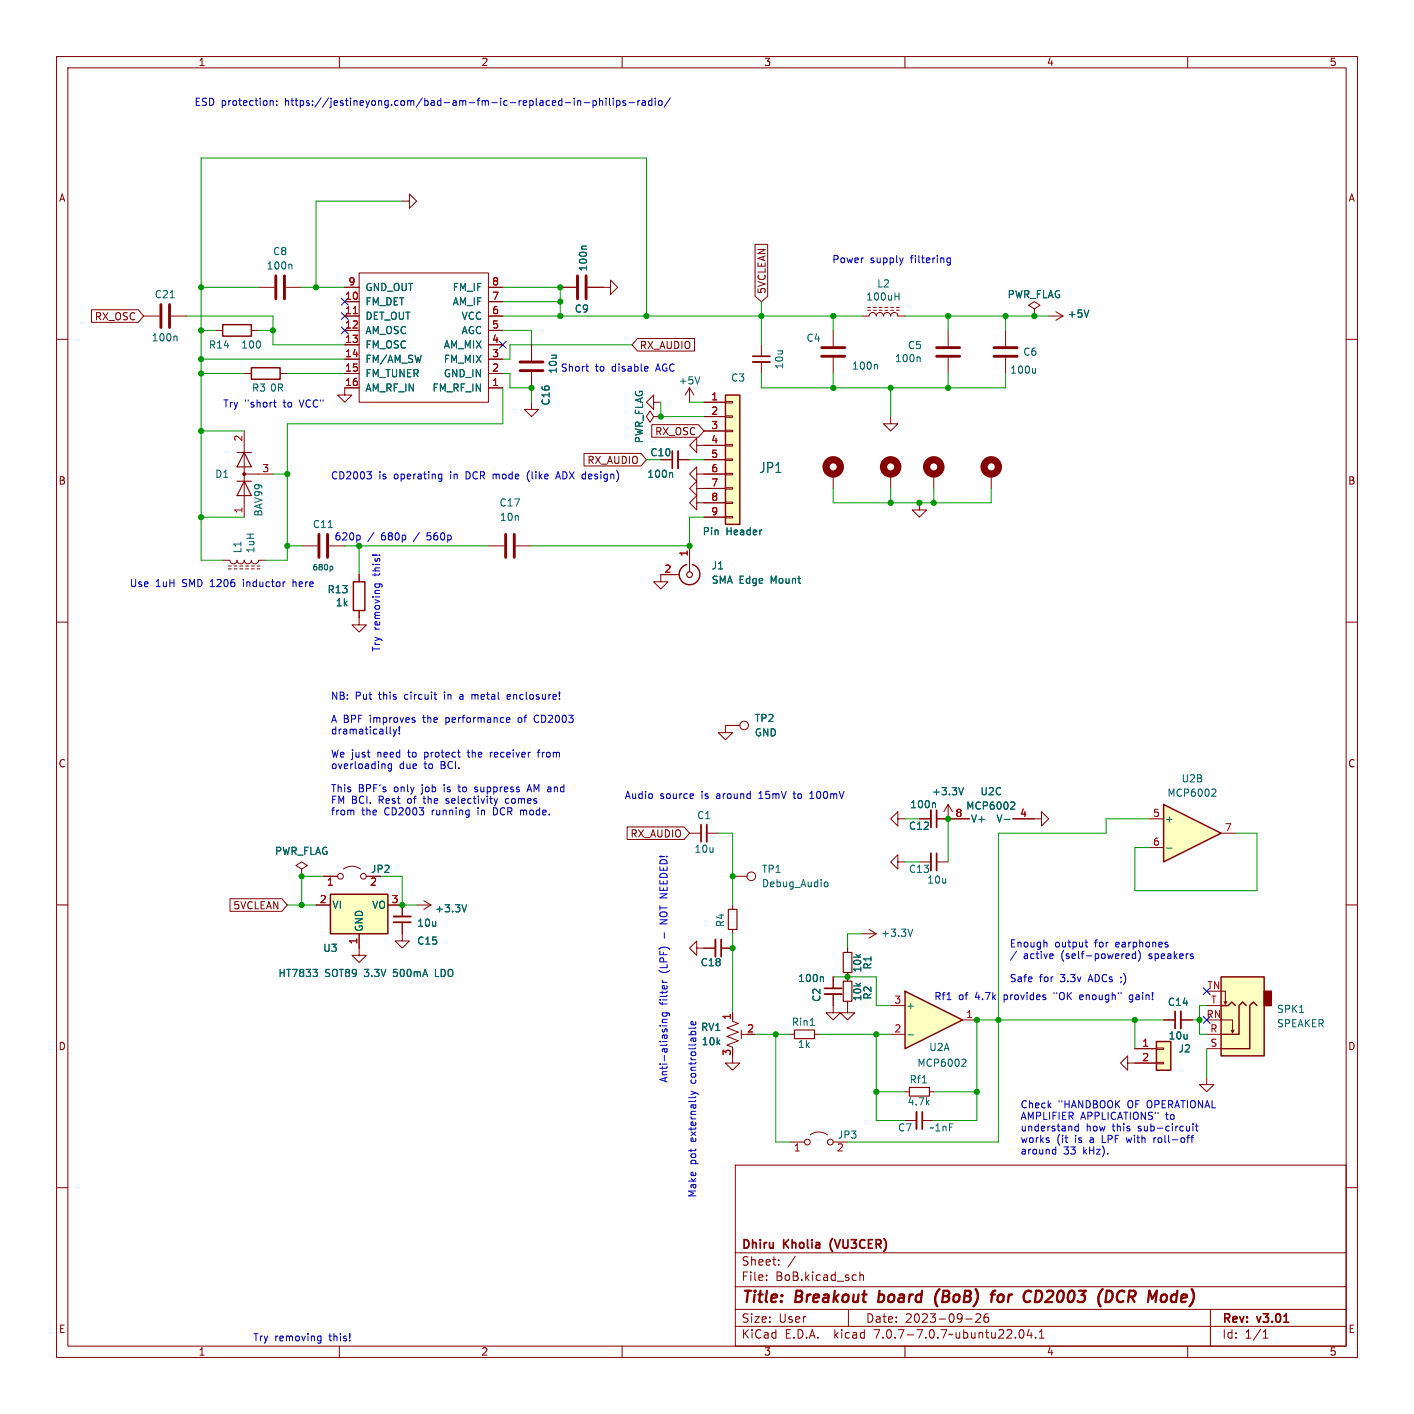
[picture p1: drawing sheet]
<svg xmlns="http://www.w3.org/2000/svg" width="250mm" height="250mm" viewBox="0 0 250 250" stroke-linecap="round" stroke-linejoin="round" font-family="sans-serif">
<g fill="none" stroke="#840000" stroke-width=".18">
<path d="M10 10h230v230h-230zM12 12h226v226h-226zM60 10v2M110 10v2M160 10v2M210 10v2M71.1 35.6h1.3v-1.3l1.3 1.3-1.3 1.2v-1.2M10 60h2M99.1 50.8h2.8M103.9 50.8h4v-1.3l1.3 1.3-1.3 1.3v-1.3M182.9 54.6l1-.6-1-.7-1 .7 1 .6v1.3M182.9 55.9h.1"/>
<path d="M185.4 55.9h2.6M186.7 55.1l1.3 .8M188 55.9l-1.3 .7M238 60h2M43.2 76.2v15.2M39.4 99.1h1.2a.64 .64 0 0 0 .7 .6 .64 .64 0 0 0 .6-.6 .64 .64 0 0 0 .6 .6 .64 .64 0 0 0 .7-.6 .64 .64 0 0 0 .6 .6 .64 .64 0 0 0 .6-.6 .64 .64 0 0 0 .7 .6 .64 .64 0 0 0 .6-.6h1.3M43.2 83.8h5.1M53.3 96.5h2.8M58.2 96.5h2.8M10 110h2M40.4 100.1h.5M40.4 100.6h.5"/>
<path d="M41.4 100.1h.5M41.4 100.6h.5M42.4 100.1h.5M42.4 100.6h.5M43.4 100.1h.5M43.4 100.6h.5M44.4 100.1h.6M44.4 100.6h.6M45.5 100.1h.5M45.5 100.6h.5M116.8 101.6v1.3h1.3l-1.3 1.2-1.2-1.2h1.2M238 110h2"/>
<path d="M130.8 128.3h-2.5v1.2h1.2l-1.2 1.3-1.3-1.3h1.3M10 160h2M167.6 142.2l-.7 1.3M167.6 142.2v2.6h3.8M167.6 142.2l.8 1.3M179.1 144.8h5v-1.3l1.3 1.3-1.3 1.2v-1.2M238 160h2M147.3 177.8v1.3h1.3l-1.3 1.2-1.3-1.2h1.3M149.9 177.8v1.3h1.2l-1.2 1.2-1.3-1.2h1.3M213.4 177.8h2.5M215.9 175.3h.8v2.2l.2-.5M216.4 177l.3 .5"/>
<path d="M139.7 182.9h.8M144 182.9h.8M160 193h.8M164.3 193h.8M213.4 182.9h2.5M213.4 185.4h2.5M215.9 180.3h2v2.3l.3-.5M217.7 182.1l.2 .5M10 210h2M130 206h108v32h-108zM238 210h2M60 238v2"/>
<path d="M110 238v2M130 234.5h108M130 231.5h108M130 227.5h108M130 221.5h108M135.5 226.3v.1M135.5 225.5v.1M137.7 223.6v.1M137.7 222.8v.1M140.6 222.1l-1.3 2M150 231.5v3M152 224.9v1.5"/>
<path d="M152 225.5l.3-.1 .3 .1 .1 .9M160 238v2M170.8 233.2h1.1M173.3 232.4v.5l-.8 .9h.9M174.2 232.4a1.17 1.17 0 0 0-.1 1.3h.6l.1-.5-.3-.3h-.2l-.3 .3M180.3 235.2l.2-.1a.81 .81 0 0 1 .6 .6 .81 .81 0 0 1-.3 .8l-.1 .1a.81 .81 0 0 1-.4-1.4zM182 235l-.4 1.1h.9M182.3 235.6v1M183.1 236.5v.1M183.8 236.6h.8M183.8 235.5l.4-.4v1.5M210 238v2"/>
<path d="M214 231.5v6.5M223.3 236.6h.9M223.3 235.5l.5-.4v1.5"/>
<circle cx="131.6" cy="128.3" r=".76"/>
</g>
<path d="M155.3 230.1l.2 .1M155.5 228.2l-.2 2M166.1 227.9a2.35 2.35 0 0 0-.4 3.1M175.1 228.9h.8M176 228.2l-.4 .1-.1 .2M177.1 228.9a.62 .62 0 0 0-.7 .4v.7a.52 .52 0 0 0 .8 .1M183.7 228.2h-.5l-.2 2 .8-.1M195.7 228.2h.5a1.08 1.08 0 0 1 .5 1.1 1.08 1.08 0 0 1-.8 .9h-.4zM206.3 229.1v.7M207.1 229.3v.7" fill="none" stroke="#840000" stroke-width=".4"/>
<path d="M41.9 85.1h2.5M41.9 80h2.5M43.2 85.1l1.2 2.5h-2.5zM43.2 80l1.2 2.5h-2.5zM140.5 182.1h3.5v1.5h-3.5zM160.8 192.3h3.5v1.5h-3.5z" fill="none" stroke="#840000" stroke-width=".2"/>
<path d="M103.7 43.5h-.7l-.1 .2M192.5 54.8l-.4 1.3M58 93.3h.8M58.7 100.1l.1 .2v.3l-.1 .2M170.4 139.3l-.5 1.2M177.6 144.9h.9M178.9 141.8l.4 .1 .1 .3-.8 .9h.8M229.8 179h.7M143.3 181.3h.7M163.1 191.5h.7" fill="none" stroke="#006464" stroke-width=".18"/>
<path d="M215.9 172.7h7.6v14h-7.6z" fill="#ffffc2" stroke="#ffffc2" stroke-width=".18"/>
<path d="M223.5 175.3h1.3v2.5h-1.3z" fill="#840000" stroke="#840000" stroke-width=".25"/>
<path d="M215.9 172.7h7.6v14h-7.6zM215.9 177.8h1.3l.6-.6 .6 .6M220.3 177.8l-.6-.6-.6 .6v5.1h-3.2M222.2 177.8l-.6-.6-.6 .6v7.6h-5.1" fill="none" stroke="#840000" stroke-width=".25"/>
<circle cx="43.2" cy="83.8" r=".25" fill="#840000" stroke="#840000" stroke-width=".18"/>
<path d="M102.1 48.8v4M103.6 48.8v4M56.4 94.5v4.1M57.9 94.5v4.1" fill="none" stroke="#840000" stroke-width=".51"/>
<path d="M160 175.3l10.2 5-10.2 5.1z" fill="#ffffc2"/>
<path d="M39.4 57.4h5v2h-5zM44.4 65h5.1v2.1h-5.1zM58.4 158.1h10.2v7h-10.2zM160 175.3l10.2 5-10.2 5.1z" fill="none" stroke="#840000" stroke-width=".25"/>
<g fill="none" stroke="#840000" stroke-width=".18">
<path d="M38.1 58.4h1.3M44.4 58.4h1.3M45.7 50.8h2.8M50.5 50.8h2.8M147.3 58.4v2.8M43.2 66h1.2M49.5 66h1.3M61 68.6v1.2h1.2l-1.2 1.3-1.3-1.3h1.3M147.3 63.2v2.8M157.5 73.7v1.2h1.2l-1.2 1.3-1.3-1.3h1.3M175.3 83.8v2.6M55.9 160h2.5"/>
<path d="M63.5 165.1v2.5M68.6 160h2.5M71.1 165.1v1.3h1.3l-1.3 1.2-1.3-1.2h1.3M129.5 179.1v1.2M157.5 177.8h2.5M129.5 186.7v1.3h1.3l-1.3 1.2-1.2-1.2h1.2M129.5 180.6l1.1 .4-2.1 .7 2.1 .8-2.1 .8 2.1 .7-2.1 .8 1 .4v.2M131.1 182.9h1M131.1 182.1v1.5M157.5 182.9h2.5M160 198.1h2.1M163.1 198.1h2"/>
<path d="M170.2 180.3h2.5M205.7 180.3h2.1M208.8 180.3h2"/>
</g>
<path d="M51.4 46.7l.2 .2v.7M155 64.4l.1 .2v.7M55.3 171.4h.8l-.4 .5M55.9 171.9l.2 .2v.3l-.2 .3M160.5 183h1M170.3 187.3h.4l.1 .3-.8 .9h.8" fill="none" stroke="#006464" stroke-width=".18"/>
<path d="M208.8 178.8v3.1M162.1 196.6v3" fill="none" stroke="#840000" stroke-width=".33"/>
<path d="M207.8 178.8v3.1M163.1 196.6v3" fill="none" stroke="#840000" stroke-width=".3"/>
<path d="M58.4 158.1h10.2v7h-10.2z" fill="#ffffc2" stroke="#ffffc2" stroke-width=".18"/>
<circle cx="175.3" cy="82.5" r="1.27" fill="none" stroke="#840000" stroke-width="1.3"/>
<path d="M48.8 48.8v4M50.3 48.8v4M145.3 63h4.1M145.3 61.5h4.1" fill="none" stroke="#840000" stroke-width=".51"/>
<path d="M205.7 142.2l10.2 5.1-10.2 5.1z" fill="#ffffc2"/>
<path d="M128.3 69.8h2.5v22.9h-2.5zM121.4 99.8a1.81 1.81 0 0 0-1 2.8 1.81 1.81 0 0 0 3 0 1.81 1.81 0 0 0-1-2.8M62.5 102.9h2v5h-2zM205.7 142.2l10.2 5.1-10.2 5.1zM204.5 184.1h2.5v5.1h-2.5z" fill="none" stroke="#840000" stroke-width=".25"/>
<g fill="none" stroke="#840000" stroke-width=".18">
<path d="M16.2 54.8h8.2l1 1.1-1 1.1h-8.2zM25.4 55.9h2.8M30.2 55.9h2.8M61 55.9h2.5M61 53.3h2.5M61 58.4h2.5M61 50.8h2.5M63.5 48.3h22.9v22.8h-22.9zM86.4 55.9h2.5M86.4 53.3h2.5M86.4 58.4h2.5M86.4 50.8h2.5"/>
<path d="M99.1 50.8h2.8M103.9 50.8h2.8M112.7 59.8h10.1v2.3h-10.1l-.9-1.1zM133.5 43.2h2.2v9.2l-1.1 .9-1.1-.9zM152.4 55.9h1.3a.64 .64 0 0 1 .6-.7 .64 .64 0 0 1 .6 .7 .64 .64 0 0 1 .7-.7 .64 .64 0 0 1 .6 .7 .64 .64 0 0 1 .6-.7 .64 .64 0 0 1 .7 .7 .64 .64 0 0 1 .6-.7 .64 .64 0 0 1 .6 .7h1.3M153.4 54.9h.5M153.4 54.4h.5M154.4 54.9h.5M154.4 54.4h.5M155.4 54.9h.6M155.4 54.4h.6M156.5 54.9h.5"/>
<path d="M156.5 54.4h.5M157.5 54.9h.5M157.5 54.4h.5M158.5 54.9h.5M158.5 54.4h.5M167.6 58.4v2.8M177.8 58.4v2.8M182.9 55.9h.1M61 68.6h2.5M61 61h2.5M61 63.5h2.5M61 66h2.5"/>
<path d="M86.4 68.6h2.5M86.4 61h2.5M86.4 63.5h2.5M86.4 66h2.5M94 71.1v1.3h1.2l-1.2 1.3-1.3-1.3h1.3M94 61v2.8M94 65.8v2.8M115.2 75.1h8.3l1 1.1-1 1.1h-8.3zM115.6 71.1v-1.3l-1.3 1.3 1.3 1.3v-1.3h1.2M115.6 73.7l-.7-1.1-.6 1.1 .6 1 .7-1h1.2M116.8 73.7h.1M121.9 68.6v2.5"/>
<path d="M121.9 68.6l-.7 1.2M121.9 68.6l.8 1.2M123.2 78.7v-1.2l-1.3 1.2 1.3 1.3v-1.3h5.1M124.5 71.1h3.8M124.5 73.7h3.8M124.5 76.2h3.8M128.3 78.6h1.2v.3h-1.2zM128.3 76.1h1.2v.2h-1.2zM128.3 73.5h1.2v.3h-1.2zM128.3 71h1.2v.2h-1.2zM134.6 61v2M134.6 64v2"/>
<path d="M167.6 63.2v2.8M177.8 63.2v2.8M86.4 96.5h2.8M91.2 96.5h2.8M103.3 80.2h10l1 1.1-1 1.1h-10zM116.8 81.3h2.1M119.9 81.3h2M121.9 96.5v4.6M123.2 86.4v-1.3l-1.3 1.3 1.3 1.2v-1.2h5.1M123.2 83.8v-1.3l-1.3 1.3 1.3 1.3v-1.3h5.1M123.2 88.9v-1.3l-1.3 1.3 1.3 1.3v-1.3h5.1M124.5 81.3h3.8"/>
<path d="M124.5 91.4h3.8M128.3 91.3h1.2v.3h-1.2zM128.3 88.8h1.2v.2h-1.2zM128.3 86.2h1.2v.3h-1.2zM128.3 83.7h1.2v.2h-1.2zM128.3 81.2h1.2v.2h-1.2zM147.3 83.8v2.6M157.5 83.8v2.6M162.6 88.9v1.3h1.2l-1.2 1.2-1.3-1.2h1.3M165.1 83.8v2.6M63.5 107.9v2.6h1.3l-1.3 1.3-1.3-1.3h1.3M63.5 101.6v1.3"/>
<path d="M116.8 101.6h3.3M128.3 128.3h2.5M40.7 158.9h9.1l1 1.1-1 1.1h-9.1zM53.3 153.7l1.1-.7-1.1-.6-1 .6 1 .7v1.2M53.3 154.9h.1M57.1 154.9h2.6M60.7 153.7a2.54 2.54 0 0 1 3.1 0M64.8 154.9h2.5M74.9 159.3l1.3 .7M110.9 146.2h10.1l.9 1.1-.9 1.1h-10.1zM121.9 147.3h2.1M125 147.3h2"/>
<path d="M129.5 154.9h2.6M158.7 152.4v-1.3l-1.2 1.3 1.2 1.3v-1.3h1.3M158.7 144.8v-1.3l-1.2 1.3 1.2 1.2v-1.2h1.3M162.6 144.8h2M162.6 152.4h2M165.6 144.8h5.8M165.6 152.4h2M179.1 144.8h3.8M203.2 144.8h2.5M203.2 149.9h2.5M215.9 147.3h2.5M55.9 160h2.5"/>
<path d="M63.5 165.1v3.8h1.3l-1.3 1.3-1.3-1.3h1.3M68.6 160h2.5v2.1M71.1 163.1v2M73.7 160h2.5M76.2 160l-1.3 .8M123.2 167.6v-1.2l-1.3 1.2 1.3 1.3v-1.3h3.3M127.5 167.6h2M129.5 160v.8M129.5 164.3v.8M129.5 179.1v1.2M147.3 172.7v2.1M147.3 175.8v2"/>
<path d="M149.9 167.6v.8M149.9 172v1.5M149.9 177v.8M152.4 165.1h2.5M153.7 164.3l1.2 .8M154.9 165.1l-1.2 .8M199.4 188v1.2l-1.3-1.2 1.3-1.3v1.3h5.1M200.7 185.4h3.8M204.5 187.8h1.2v.3h-1.2zM204.5 185.3h1.2v.2h-1.2zM205.7 180.3h2.1M208.8 180.3h2"/>
<path d="M213.4 190.5v1.3h-1.3l1.3 1.2 1.2-1.2h-1.2M139.7 201.9h2.5M143.3 200.7a2.54 2.54 0 0 1 3 0M147.3 201.9h2.6"/>
<circle cx="60.2" cy="154.9" r=".51"/>
<circle cx="64.3" cy="154.9" r=".51"/>
<circle cx="132.8" cy="154.9" r=".76"/>
<circle cx="142.7" cy="201.9" r=".51"/>
<circle cx="146.8" cy="201.9" r=".51"/>
</g>
<g fill="none" stroke="#006464" stroke-width=".18">
<path d="M30.1 52.6h.7M31.1 59.4l.2 .2v.7M103.7 43.5h-.7l-.1 .2M158.2 52.4h.8M159 51.8v1.3M192.5 54.8l-.4 1.3M123.7 66.6l-.4 1.3M162.5 63.1l.2 .2v.7M183.1 65.1v.9M183.1 65.9l-.2 .1M118.7 83.6l.2 .1v.7M170.4 139.3l-.5 1.2"/>
<path d="M214.4 139.5l.5 .1 .1 .3-.8 .9h.8M82.5 160l-.4 1.2M145.9 156l.3-.1 .2 .3-.1 .5-.1 .1-.3-.1M165.2 142l.2 .2v.6M177.6 144.9h.9M178.9 141.8l.4 .1 .1 .3-.8 .9h.8M206.3 150h.9M55.3 171.4h.8l-.4 .5M55.9 171.9l.2 .2v.3l-.2 .3M145.4 172.7l.2 .2v.7M161.4 164.3l-.4 1.3"/>
</g>
<path d="M28.4 53.8v4.1M30 53.8v4.1M91.9 65.5h4.1M91.9 64h4.1M165.6 63h4.1M165.6 61.5h4.1M175.8 63h4M175.8 61.5h4M89.4 94.5v4.1M90.9 94.5v4.1" fill="none" stroke="#840000" stroke-width=".51"/>
<path d="M119.9 79.8v3M133.1 64h3M125 145.8v3M164.6 143.3v3M164.6 150.9v3M69.6 162.1h3M126.5 166.1v3.1M145.8 175.8h3" fill="none" stroke="#840000" stroke-width=".33"/>
<path d="M118.9 79.8v3M133.1 63h3M124 145.8v3M165.6 143.3v3M165.6 150.9v3M69.6 163.1h3M127.5 166.1v3.1M145.8 174.8h3" fill="none" stroke="#840000" stroke-width=".3"/>
<g fill="none" stroke="#840000" stroke-width="1.3">
<circle cx="147.3" cy="82.5" r="1.27"/>
<circle cx="157.5" cy="82.5" r="1.27"/>
<circle cx="165.1" cy="82.5" r="1.27"/>
</g>
<g fill="#ffffc2" stroke="#ffffc2" stroke-width=".18">
<path d="M204.5 184.1h2.5v5.1h-2.5z"/>
<path d="M128.3 69.8h2.5v22.9h-2.5z"/>
</g>
<g fill="none" stroke="#840000" stroke-width=".2">
<path d="M128.8 160.8h1.5v3.5h-1.5zM149.1 168.4h1.5v3.6h-1.5zM149.1 173.5h1.5v3.5h-1.5z"/>
<circle cx="121.9" cy="101.6" r=".51"/>
</g>
<path d="M62.5 55.5h.7" fill="none" stroke="#a90000" stroke-width=".18"/>
<g fill="none" stroke="#0000c2" stroke-width=".18">
<path d="M47.8 17.9l.1-.1 .4 .1v.7M48.9 18.5v.1M48.9 17.9v.1M100 18.2h.9M101.5 17.4v.1M101.5 17.8v.8M102.1 17.9l.2-.1 .3 .1 .1 .7M102.1 17.8v.8M103.3 18.2h1M104.9 17.9l.3-.1 .3 .2-.2 .6h-.4M104.9 17.8v1.3M106 17.9l.2-.1 .3 .1v.7"/>
<path d="M106 17.4v1.2M107.2 17.4v.1M107.2 17.8v.8M107.8 17.4v1.1l.1 .1M108.4 17.4v.1M108.4 17.8v.8M109 17.9l.4-.1 .2 .2-.1 .6h-.5M109 17.8v1.3M110.6 17.9l-.3-.1-.2 .2 .1 .2 .4 .1v.3h-.5M111.2 18.2h1M112.8 17.8v.8M113.1 17.8l-.3 .2"/>
<path d="M113.6 17.9h.4l.1 .7M114.1 18.1l-.4 .1-.2 .1 .2 .3h.4M115.3 17.9l-.4-.1-.2 .2 .1 .6h.5M115.3 17.4v1.2M115.9 17.4v.1M115.9 17.8v.8M116.5 17.9l.1-.1 .4 .1 .1 .5-.1 .2h-.4l-.1-.1zM118.5 17.3l-1.1 1.6M159.7 45.6l-.3 .8M168 45.6v1l-.2 .3-.3-.1M168 45.7l-.3-.1-.3 .2 .1 .6h.5M48.4 71.1h.4"/>
<path d="M48.5 70.7v1.1l.3 .2M103.6 64.8h.5M103.8 65.6h.3M114.4 64.8l.2 .3-.6 .1M114.5 65.6h-.1M63.4 94.6l.3 .3v.3l-.3 .3M64.9 83.4h.8l-.5 .5M65.4 83.9l.3 .2v.3l-.3 .3M77.6 84.6h.5M77.6 83.9h.5M78.1 83.8v1.1l-.2 .2-.3-.1M93.6 83.2a1.46 1.46 0 0 0 0 2"/>
<path d="M98.3 84.7l.4-1.3 .4 1.3M98.4 84.3h.6M50.3 102.9h.1M51.8 102.5v1.2M52 102.9l-.2 .1M66.3 103.2h1l.2 .2 .1 .3M66.4 103.2v.5M67.1 103.2v.5M69 128.5v1.1l.2 .2M69.2 135.1v1l-.2 .2h-.3M69.2 135.1h-.3l-.3 .2 .1 .5h.5M69.5 128.9l.3 .9"/>
<path d="M69.8 129.8l-.3 .4M70.1 128.9l-.3 .9M70.6 128.6v.7M70.6 129.7v.1M70.6 128.5v.8M70.7 128.6l-.1 .7M73 127.3l.3 .1 .1 .1-.2 .2h-.2M73 126.9h.3M76.7 122.8h.5M77 123.6h.2M81 139.2h.4M81.1 138.7l.1 1.2"/>
<path d="M81.4 122.8l-.1 .1M81.4 123.2l-.1 .1 .1 .3M82.6 133h.5M82.8 132.6v1.2M83.8 122.8l-.4 .1M83.9 139.9l.4 .1M84.3 139.2l-.4 .1 .1 .2 .3 .1M86.7 133v.9M87.1 133l-.4 .3M89.7 126.9h.4v.3l-.6 .1M90.1 127.7h-.4M90.2 122.9l-.4-.1-.1 .2v.6h.5"/>
<path d="M90.3 123.1l-.6 .1M91.7 126.9l-.1 .2 .1 .6M93.2 140l.4-1.3 .4 1.3M93.3 139.6h.6M94.9 126.5a.68 .68 0 0 0-.5 .6 .68 .68 0 0 0 .5 .6M95 133h.5M95.5 132.6l-.3 .2v1.1M140.4 139.9l.1 1.2M62.4 143.2l.2 .2v.7M78.8 142h.2M79 141.2l-.2 .2 .2 .2M87.2 142.8v1.3h.3"/>
<path d="M88 141.2l-.3 .8M89.8 141.2h-.2l-.2 .2v.5l.4 .1M122.4 140.3l.2 .3-.6 .2M122.6 141.1l-.2 .1M134.2 141.2h.7M134.3 140.2l-.1 .1M140.2 140.3h.5M143.2 141.2h.7M143.2 140.3l.3-.4v1.3M117.1 173.3l.2 .4M117.1 179.1h1l.3 .2-.1 .3M117.1 173.7h.8"/>
<path d="M117.2 179.1l-.1 .3 .2 .3 .6-.1v-.5M167.4 176.8h.8M179.7 168.2l-1 1.6M184.9 166.6l.2 .2v.6M186 168.6l.2 .3-.6 .2M186.2 169.4l-.2 .1M191.1 175.9l-.2 .2v.5l.2 .2M191.5 176.2l-.6 .1M191.8 166.6h.5M192 166.2v1.1l.3 .1M199.5 168.6l.2 .3-.6 .2M199.6 169.4l-.1 .1"/>
<path d="M199.7 177.1l.3 .1M200.2 175.9l-.4 .1-.1 .1v.5l.5 .2M200.8 168.2v1.3M200.8 168.7l-.4-.1-.2 .3 .1 .5h.5M201.6 168.6v.8l-.3 .6M206.4 167l.1 .2-.1 .2M206.4 166.6l.1 .1M116.7 181.4h.1M117.1 180.8h.8M117.9 180.2l-.7 .1-.1 .3 .1 .2M122.2 192.9l.8 .3M123 180.7v.3l-.2 .2-.6-.1v-.4l.3-.1 .1 .6"/>
<path d="M123 193.2l-.8 .3M123 193.2l.4 .3M123 181.6v.1M190.7 198.7v1.3M190.7 199.2l-.4-.1-.2 .3 .1 .5h.5M210.3 199.1v.9M210.3 199.8l-.2 .2M210.9 198.7v.1M210.9 199.1v.9M211.3 199.1h.5M211.5 198.7v1.1l.3 .2M185.5 201.6v.4"/>
<path d="M186.3 203.2l.4 .1M186.7 202.8v1.3M186.7 204l-.4 .1M199.1 201.2l.3 .8M204 201.2v.8M204.4 201.2l-.4 .2M210.6 201.2h.4M211 200.7l-.3 .2v1.1M56.3 237h.4M56.3 236.3h.4M56.7 236.2v1.1l-.1 .1-.3 .1"/>
</g>
<g fill="none" stroke="#009600" stroke-width=".18">
<path d="M71.1 35.6h-15.2v15.2M33 55.9h15.3v5.1h12.7M35.6 50.8h10.1M35.6 58.4h2.5M45.7 58.4h2.6M53.3 50.8h7.7M88.9 50.8h10.2v5.1M88.9 58.4h5.1v2.6M88.9 53.3h10.2M88.9 55.9h63.5M114.3 55.9v-28h-78.7v71.2h3.8M134.6 53.3v7.7"/>
<path d="M147.3 55.9v2.5M160 55.9h25.4M167.6 55.9v2.5M177.8 55.9v2.5M35.6 66h7.6M35.6 63.5h25.4M35.6 76.2h7.6M50.8 66h10.2M88.9 68.6v6.3h-38.1v24.2h-3.8M88.9 66h1.3v2.6h3.8v2.5M111.8 61h-21.6v2.5h-1.3M116.8 71.1v2.6h7.7"/>
<path d="M121.9 71.1h2.6M134.6 66v2.6h43.2v-2.6M147.3 66v2.6M157.5 68.6v5.1M167.6 66v2.6M35.6 91.4h7.6M48.3 83.8h2.5M50.8 96.5h2.5M86.4 96.5h-22.9v5.1M114.3 81.3h2.5M121.9 81.3h2.6M124.5 91.4h-2.6v5.1h-27.9"/>
<path d="M147.3 86.4v2.5h28v-2.5M157.5 86.4v2.5M165.1 86.4v2.5M57.1 154.9h-3.8v5.1M67.3 154.9h3.8v5.1h2.6M127 147.3h2.5v12.7M160 152.4h2.6M160 144.8h2.6M167.6 144.8v7.6M203.2 144.8h-7.6v2.5h-19.1v54.6h-26.6M218.4 147.3h3.8v10.2h-21.5v-7.6h2.5M50.8 160h5.1"/>
<path d="M129.5 165.1v14M147.3 172.7h7.6v5.1h2.6M152.4 165.1h-2.5v2.5M213.4 177.8h-1.3v5.1h1.3M133.3 182.9h6.4M137.2 182.9v19h2.5M144.8 182.9h12.7M154.9 182.9v15.2h5.1M154.9 193h5.1M165.1 193h7.6M200.7 180.3v5.1M205.7 180.3h-33v17.8h-7.6"/>
<path d="M210.8 180.3h1.3M213.4 185.4v5.1"/>
</g>
<path d="M60.4 57.8l1.2 1.2M60.4 55.3l1.2 1.2M60.4 52.7l1.2 1.2M61.6 57.8l-1.2 1.2M61.6 55.3l-1.2 1.2M61.6 52.7l-1.2 1.2M88.3 60.4l1.2 1.2M89.5 60.4l-1.2 1.2M212.8 179.7l1.2 1.2M212.8 174.7l1.2 1.2M214 179.7l-1.2 1.2M214 174.7l-1.2 1.2" fill="none" stroke="#000084" stroke-width=".18"/>
<g fill="#009600" stroke="#009600" stroke-width=".18">
<circle cx="50.8" cy="96.5" r=".46"/>
<circle cx="50.8" cy="83.8" r=".46"/>
<circle cx="63.5" cy="96.5" r=".46"/>
<circle cx="116.8" cy="73.7" r=".46"/>
<circle cx="114.3" cy="55.9" r=".46"/>
<circle cx="55.9" cy="50.8" r=".46"/>
<circle cx="94" cy="68.6" r=".46"/>
<circle cx="99.1" cy="55.9" r=".46"/>
<circle cx="99.1" cy="53.3" r=".46"/>
<circle cx="99.1" cy="50.8" r=".46"/>
<circle cx="182.9" cy="55.9" r=".46"/>
<circle cx="177.8" cy="55.9" r=".46"/>
<circle cx="147.3" cy="55.9" r=".46"/>
<circle cx="134.6" cy="55.9" r=".46"/>
<circle cx="157.5" cy="88.9" r=".46"/>
<circle cx="162.6" cy="88.9" r=".46"/>
<circle cx="167.6" cy="55.9" r=".46"/>
<circle cx="165.1" cy="88.9" r=".46"/>
<circle cx="167.6" cy="68.6" r=".46"/>
<circle cx="157.5" cy="68.6" r=".46"/>
<circle cx="147.3" cy="68.6" r=".46"/>
<circle cx="48.3" cy="58.4" r=".46"/>
<circle cx="35.6" cy="58.4" r=".46"/>
<circle cx="35.6" cy="91.4" r=".46"/>
<circle cx="35.6" cy="76.2" r=".46"/>
<circle cx="35.6" cy="63.5" r=".46"/>
<circle cx="35.6" cy="66" r=".46"/>
<circle cx="35.6" cy="50.8" r=".46"/>
<circle cx="129.5" cy="154.9" r=".46"/>
<circle cx="129.5" cy="167.6" r=".46"/>
<circle cx="71.1" cy="160" r=".46"/>
<circle cx="53.3" cy="154.9" r=".46"/>
<circle cx="53.3" cy="160" r=".46"/>
<circle cx="121.9" cy="96.5" r=".46"/>
<circle cx="137.2" cy="182.9" r=".46"/>
<circle cx="176.5" cy="180.3" r=".46"/>
<circle cx="172.7" cy="193" r=".46"/>
<circle cx="200.7" cy="180.3" r=".46"/>
<circle cx="212.1" cy="180.3" r=".46"/>
<circle cx="154.9" cy="182.9" r=".46"/>
<circle cx="154.9" cy="193" r=".46"/>
<circle cx="172.7" cy="180.3" r=".46"/>
<circle cx="149.9" cy="172.7" r=".46"/>
<circle cx="167.6" cy="144.8" r=".46"/>
</g>
<g font-size="2.8" fill="#840000">
<text x="131" y="230.9">Title:</text>
<text x="140.7" y="230.9">Breakout</text>
<text x="156.1" y="230.9">board</text>
<text x="166.9" y="230.9">(BoB)</text>
<text x="177.7" y="230.9">for</text>
<text x="184.3" y="230.9">CD2003</text>
<text x="198.2" y="230.9">(DCR</text>
<text x="207.9" y="230.9">Mode)</text>
</g>
<text font-size="2.5" fill="#006464" x="134.2" y="83.8">JP1</text>
<g font-size="2.1" fill="#840000">
<text x="131" y="221.2">Dhiru</text>
<text x="138.6" y="221.2">Kholia</text>
<text x="147.4" y="221.2">(VU3CER)</text>
<text x="131" y="226.7">File:</text>
<text x="131" y="224">Sheet:</text>
<text x="137.1" y="226.7">BoB.kicad_sch</text>
<text x="131" y="236.9">KiCad</text>
<text x="131" y="234.1">Size:</text>
<text x="137.7" y="234.1">User</text>
<text x="138.7" y="236.9">E.D.A.</text>
<text x="147.6" y="236.9">kicad</text>
<text x="153" y="234.1">Date:</text>
<text x="154.9" y="236.9">7.0.7-7.0.7~ubuntu22.04.1</text>
<text x="160" y="234.1">2023-09-26</text>
<text x="216" y="234.3">Rev:</text>
<text x="216" y="236.9">Id:</text>
<text x="220.1" y="236.9">1/1</text>
<text x="222.4" y="234.3">v3.01</text>
</g>
<g font-size="1.8" fill="#840000">
<text x="35" y="11.9">1</text>
<text x="85" y="11.9">2</text>
<text x="135" y="11.9">3</text>
<text x="185" y="11.9">4</text>
<text x="235" y="11.9">5</text>
<text x="10.3" y="35.9">A</text>
<text x="238.4" y="35.9">A</text>
<text x="135.6" y="52.1" transform="rotate(-90 135.6 52.1)">5VCLEAN</text>
<text x="16.7" y="56.8">RX_OSC</text>
<text x="113" y="61.9">RX_AUDIO</text>
<text x="115.7" y="77.2">RX_OSC</text>
<text x="103.8" y="82.2">RX_AUDIO</text>
<text x="10.3" y="85.9">B</text>
<text x="238.3" y="85.9">B</text>
<text x="10.3" y="135.9">C</text>
<text x="238.3" y="135.9">C</text>
<text x="111.4" y="148.3">RX_AUDIO</text>
<text x="41.2" y="161">5VCLEAN</text>
<text x="10.3" y="185.9">D</text>
<text x="238.3" y="185.9">D</text>
<text x="10.3" y="235.9">E</text>
<text x="35" y="239.9">1</text>
<text x="85" y="239.9">2</text>
<text x="135" y="239.9">3</text>
<text x="185" y="239.9">4</text>
<text x="235" y="239.9">5</text>
<text x="238.3" y="235.9">E</text>
</g>
<g font-size="1.8" fill="#0000c2">
<text x="34.3" y="18.8">ESD protection:</text>
<text x="50.5" y="18.8">https://jestineyong.com/bad-am-fm-ic-replaced-in-philips-radio/</text>
<text x="147.1" y="46.6">Power</text>
<text x="153.9" y="46.6">supply</text>
<text x="161.1" y="46.6">filtering</text>
<text x="99.1" y="65.8">Short</text>
<text x="105.3" y="65.8">to</text>
<text x="108.3" y="65.8">disable</text>
<text x="116.3" y="65.8">AGC</text>
<text x="39.4" y="72.1">Try</text>
<text x="43.3" y="72.1">&quot;short</text>
<text x="50.2" y="72.1">to</text>
<text x="53.3" y="72.1">VCC&quot;</text>
<text x="58.4" y="84.8">CD2003</text>
<text x="67" y="84.8">is</text>
<text x="69.8" y="84.8">operating</text>
<text x="79.9" y="84.8">in</text>
<text x="82.8" y="84.8">DCR mode</text>
<text x="94" y="84.8">(like</text>
<text x="99.5" y="84.8">ADX design)</text>
<text x="65" y="95.6">/</text>
<text x="67.5" y="95.6">680p</text>
<text x="73.5" y="95.6">/</text>
<text x="76" y="95.6">560p</text>
<text x="67.3" y="101.7" transform="rotate(-90 67.3 101.7)">this!</text>
<text x="22.9" y="103.9">Use</text>
<text x="27.5" y="103.9">1uH</text>
<text x="32.3" y="103.9">SMD 1206</text>
<text x="43.4" y="103.9">inductor</text>
<text x="52.4" y="103.9">here</text>
<text x="67.3" y="111.4" transform="rotate(-90 67.3 111.4)">removing</text>
<text x="67.3" y="115.3" transform="rotate(-90 67.3 115.3)">Try</text>
<text x="58.4" y="123.8">NB:</text>
<text x="62.8" y="123.8">Put</text>
<text x="67.1" y="123.8">this</text>
<text x="71.8" y="123.8">circuit</text>
<text x="79" y="123.8">in</text>
<text x="81.9" y="123.8">a</text>
<text x="84.3" y="123.8">metal</text>
<text x="90.7" y="123.8">enclosure!</text>
<text x="58.4" y="127.9">A BPF</text>
<text x="58.4" y="129.9">dramatically!</text>
<text x="65.5" y="127.9">improves</text>
<text x="75.1" y="127.9">the</text>
<text x="79.3" y="127.9">performance</text>
<text x="92.3" y="127.9">of</text>
<text x="95.3" y="127.9">CD2003</text>
<text x="58.4" y="134">We just</text>
<text x="58.4" y="136.1">overloading</text>
<text x="66.8" y="134">need</text>
<text x="70.6" y="136.1">due</text>
<text x="72.5" y="134">to</text>
<text x="75.2" y="136.1">to</text>
<text x="75.5" y="134">protect</text>
<text x="78.2" y="136.1">BCI.</text>
<text x="83.4" y="134">the</text>
<text x="87.5" y="134">receiver</text>
<text x="96.2" y="134">from</text>
<text x="58.4" y="140.2">This</text>
<text x="58.4" y="142.2">FM BCI.</text>
<text x="63.3" y="140.2">BPF's</text>
<text x="67.1" y="142.2">Rest</text>
<text x="69.8" y="140.2">only</text>
<text x="72.3" y="142.2">of</text>
<text x="74.9" y="140.2">job</text>
<text x="75.4" y="142.2">the</text>
<text x="78.9" y="140.2">is</text>
<text x="79.5" y="142.2">selectivity</text>
<text x="81.8" y="140.2">to</text>
<text x="84.8" y="140.2">suppress</text>
<text x="90.2" y="142.2">comes</text>
<text x="94.4" y="140.2">AM and</text>
<text x="110.4" y="141.4">Audio</text>
<text x="116.7" y="141.4">source</text>
<text x="124.1" y="141.4">is</text>
<text x="126.9" y="141.4">around</text>
<text x="134.6" y="141.4">15mV</text>
<text x="141" y="141.4">to</text>
<text x="144.1" y="141.4">100mV</text>
<text x="58.4" y="144.3">from</text>
<text x="63.9" y="144.3">the</text>
<text x="68.1" y="144.3">CD2003</text>
<text x="76.6" y="144.3">running</text>
<text x="84.9" y="144.3">in</text>
<text x="87.9" y="144.3">DCR mode.</text>
<text x="118.1" y="165.7" transform="rotate(-90 118.1 165.7)">-</text>
<text x="118.1" y="162.9" transform="rotate(-90 118.1 162.9)">NOT NEEDED!</text>
<text x="178.4" y="167.6">Enough</text>
<text x="186.5" y="167.6">output</text>
<text x="193.7" y="167.6">for</text>
<text x="197.5" y="167.6">earphones</text>
<text x="118.1" y="171.9" transform="rotate(-90 118.1 171.9)">(LPF)</text>
<text x="178.4" y="173.7">Safe</text>
<text x="180.9" y="169.7">active</text>
<text x="183.8" y="173.7">for</text>
<text x="187.6" y="173.7">3.3v</text>
<text x="187.7" y="169.7">(self-powered)</text>
<text x="192.8" y="173.7">ADCs ;)</text>
<text x="203.4" y="169.7">speakers</text>
<text x="118.1" y="177.7" transform="rotate(-90 118.1 177.7)">filter</text>
<text x="165.1" y="176.9">Rf1</text>
<text x="169.5" y="176.9">of</text>
<text x="172.5" y="176.9">4.7k</text>
<text x="177.7" y="176.9">provides</text>
<text x="186.8" y="176.9">&quot;OK</text>
<text x="191.6" y="176.9">enough&quot;</text>
<text x="200.5" y="176.9">gain!</text>
<text x="118.1" y="191.5" transform="rotate(-90 118.1 191.5)">Anti-aliasing</text>
<text x="123.2" y="191.3" transform="rotate(-90 123.2 191.3)">controllable</text>
<text x="180.3" y="196">Check</text>
<text x="187.1" y="196">&quot;HANDBOOK</text>
<text x="199.5" y="196">OF OPERATIONAL</text>
<text x="123.2" y="201.8" transform="rotate(-90 123.2 201.8)">externally</text>
<text x="180.3" y="198.1">AMPLIFIER</text>
<text x="180.3" y="200.1">understand</text>
<text x="180.3" y="202.2">works</text>
<text x="186.8" y="202.2">(it</text>
<text x="190.2" y="202.2">is</text>
<text x="191.1" y="198.1">APPLICATIONS&quot;</text>
<text x="192" y="200.1">how</text>
<text x="193" y="202.2">a</text>
<text x="195.3" y="202.2">LPF</text>
<text x="196.8" y="200.1">this</text>
<text x="199.9" y="202.2">with</text>
<text x="201.5" y="200.1">sub-circuit</text>
<text x="204.8" y="202.2">roll-off</text>
<text x="206.3" y="198.1">to</text>
<text x="123.2" y="206" transform="rotate(-90 123.2 206)">pot</text>
<text x="180.3" y="204.2">around</text>
<text x="188" y="204.2">33</text>
<text x="191.6" y="204.2">kHz).</text>
<text x="123.2" y="211.8" transform="rotate(-90 123.2 211.8)">Make</text>
<text x="44.7" y="237.2">Try</text>
<text x="48.6" y="237.2">removing</text>
<text x="58.3" y="237.2">this!</text>
</g>
<g font-size="1.8" fill="#006464">
<text x="47" y="47.9">100n</text>
<text x="48.2" y="45.3">C8</text>
<text x="27.3" y="52.9">C21</text>
<text x="64.5" y="51.7">GND_OUT</text>
<text x="79.9" y="51.7">FM_IF</text>
<text x="104" y="48.1" transform="rotate(-90 104 48.1)">100n</text>
<text x="153.1" y="53.3">100uH</text>
<text x="155" y="51">L2</text>
<text x="178.1" y="52.9">PWR_FLAG</text>
<text x="64.5" y="54.2">FM_DET</text>
<text x="64.5" y="56.7">DET_OUT</text>
<text x="64.5" y="59.3">AM_OSC</text>
<text x="79.9" y="54.2">AM_IF</text>
<text x="81.5" y="59.3">AGC</text>
<text x="81.5" y="56.7">VCC</text>
<text x="101.5" y="55.5">C9</text>
<text x="188.7" y="56.4">+5V</text>
<text x="26.7" y="60.6">100n</text>
<text x="36.8" y="61.8">R14</text>
<text x="42.6" y="61.8">100</text>
<text x="64.5" y="61.8">FM_OSC</text>
<text x="64.5" y="64.4">FM/AM_SW</text>
<text x="78.4" y="64.4">FM_MIX</text>
<text x="78.4" y="61.8">AM_MIX</text>
<text x="98.7" y="66" transform="rotate(-90 98.7 66)">10u</text>
<text x="138.7" y="65.4" transform="rotate(-90 138.7 65.4)">10u</text>
<text x="142.5" y="60.6">C4</text>
<text x="150.6" y="65.6">100n</text>
<text x="158.1" y="64.2">100n</text>
<text x="160.4" y="61.9">C5</text>
<text x="180.8" y="63.1">C6</text>
<text x="44.5" y="69.4">R3</text>
<text x="47.6" y="69.4">0R</text>
<text x="64.5" y="66.9">FM_TUNER</text>
<text x="64.5" y="69.4">AM_RF_IN</text>
<text x="76.4" y="69.4">FM_RF_IN</text>
<text x="78.4" y="66.9">GND_IN</text>
<text x="97.4" y="71.8" transform="rotate(-90 97.4 71.8)">C16</text>
<text x="119.9" y="68.2">+5V</text>
<text x="129.2" y="67.7">C3</text>
<text x="178.5" y="66.3">100u</text>
<text x="113.9" y="78.5" transform="rotate(-90 113.9 78.5)">PWR_FLAG</text>
<text x="114.9" y="80.9">C10</text>
<text x="37.9" y="84.7">D1</text>
<text x="88.2" y="89.8">C17</text>
<text x="114.3" y="84.7">100n</text>
<text x="46.6" y="91.4" transform="rotate(-90 46.6 91.4)">BAV99</text>
<text x="55.2" y="93.6">C11</text>
<text x="88.3" y="92.3">10n</text>
<text x="124.1" y="94.8">Pin</text>
<text x="128.3" y="94.8">Header</text>
<text x="42.9" y="97.9" transform="rotate(-90 42.9 97.9)">L1</text>
<text x="45.2" y="97.9" transform="rotate(-90 45.2 97.9)">1uH</text>
<text x="125.7" y="100.9">J1</text>
<text x="57.8" y="105.1">R13</text>
<text x="59.3" y="107.4">1k</text>
<text x="125.7" y="103.4">SMA Edge</text>
<text x="136.4" y="103.4">Mount</text>
<text x="133.4" y="127.9">TP2</text>
<text x="133.4" y="130.4">GND</text>
<text x="160.8" y="143.1">100n</text>
<text x="164.7" y="140.8">+3.3V</text>
<text x="170.7" y="143.4">MCP6002</text>
<text x="173.3" y="140.8">U2C</text>
<text x="206.3" y="141.1">MCP6002</text>
<text x="208.8" y="138.5">U2B</text>
<text x="123.2" y="145">C1</text>
<text x="160.6" y="146.9">C12</text>
<text x="171.6" y="145.6">V+</text>
<text x="176.1" y="145.6">V-</text>
<text x="205.9" y="145.6">+</text>
<text x="48.5" y="151.4">PWR_FLAG</text>
<text x="65.5" y="154.5">JP2</text>
<text x="122.7" y="151">10u</text>
<text x="134.6" y="154.5">TP1</text>
<text x="160.6" y="154.5">C13</text>
<text x="58.7" y="160.9">VI</text>
<text x="65.7" y="160.9">VO</text>
<text x="76.8" y="161.5">+3.3V</text>
<text x="134.6" y="157.1">Debug_Audio</text>
<text x="163.8" y="156.4">10u</text>
<text x="64.4" y="164.8" transform="rotate(-90 64.4 164.8)">GND</text>
<text x="73.7" y="167.2">C15</text>
<text x="73.7" y="164.1">10u</text>
<text x="128.2" y="164" transform="rotate(-90 128.2 164)">R4</text>
<text x="155.7" y="165.8">+3.3V</text>
<text x="49.1" y="172.9">HT7833</text>
<text x="57" y="168.5">U3</text>
<text x="57.4" y="172.9">SOT89</text>
<text x="64.5" y="172.9">3.3V</text>
<text x="69.8" y="172.9">500mA</text>
<text x="77.4" y="172.9">LDO</text>
<text x="123.8" y="171">C18</text>
<text x="141" y="173.8">100n</text>
<text x="152.5" y="172.1" transform="rotate(-90 152.5 172.1)">10k</text>
<text x="154.3" y="171.5" transform="rotate(-90 154.3 171.5)">R1</text>
<text x="145.3" y="177.2" transform="rotate(-90 145.3 177.2)">C2</text>
<text x="152.5" y="177.1" transform="rotate(-90 152.5 177.1)">10k</text>
<text x="154.3" y="176.9" transform="rotate(-90 154.3 176.9)">R2</text>
<text x="160.1" y="178.7">+</text>
<text x="206.4" y="178.1">C14</text>
<text x="225.7" y="179.3">SPK1</text>
<text x="123.9" y="182.5">RV1</text>
<text x="124" y="185">10k</text>
<text x="139.9" y="181.6">Rin1</text>
<text x="141" y="185.5">1k</text>
<text x="206.5" y="184">10u</text>
<text x="225.7" y="181.8">SPEAKER</text>
<text x="160.7" y="191.7">Rf1</text>
<text x="162.1" y="188.8">MCP6002</text>
<text x="164.2" y="186">U2A</text>
<text x="208.3" y="186.3">J2</text>
<text x="160.4" y="195.7">4.7k</text>
<text x="148" y="201.5">JP3</text>
<text x="158.7" y="200.3">C7</text>
<text x="164.2" y="200.3">~1nF</text>
</g>
<g font-size="1.8" fill="#a90000">
<text x="60.9" y="53.1">10</text>
<text x="61.5" y="50.5">9</text>
<text x="86.9" y="53.1">7</text>
<text x="86.9" y="50.5">8</text>
<text x="60.9" y="55.6">11</text>
<text x="60.9" y="58.2">12</text>
<text x="86.9" y="58.2">5</text>
<text x="86.9" y="55.6">6</text>
<text x="60.9" y="60.7">13</text>
<text x="60.9" y="63.2">14</text>
<text x="60.9" y="65.8">15</text>
<text x="86.9" y="65.8">2</text>
<text x="86.9" y="63.2">3</text>
<text x="86.9" y="60.7">4</text>
<text x="60.9" y="68.3">16</text>
<text x="86.9" y="68.3">1</text>
<text x="125.7" y="70.9">1</text>
<text x="125.7" y="73.4">2</text>
<text x="125.7" y="75.9">3</text>
<text x="42.9" y="78.2" transform="rotate(-90 42.9 78.2)">2</text>
<text x="46.3" y="83.6">3</text>
<text x="125.7" y="78.5">4</text>
<text x="125.7" y="81">5</text>
<text x="125.7" y="83.6">6</text>
<text x="125.7" y="86.1">7</text>
<text x="125.7" y="88.6">8</text>
<text x="42.9" y="90.9" transform="rotate(-90 42.9 90.9)">1</text>
<text x="125.7" y="91.2">9</text>
<text x="117.4" y="101.3">2</text>
<text x="121.7" y="98.5" transform="rotate(-90 121.7 98.5)">1</text>
<text x="168.8" y="144.5">8</text>
<text x="180.3" y="144.5">4</text>
<text x="203.8" y="144.5">5</text>
<text x="203.8" y="149.6">6</text>
<text x="216.5" y="147.1">7</text>
<text x="56.4" y="159.8">2</text>
<text x="57.7" y="156.9">1</text>
<text x="65.3" y="156.9">2</text>
<text x="69.1" y="159.8">3</text>
<text x="63.2" y="167.1" transform="rotate(-90 63.2 167.1)">1</text>
<text x="158" y="177.5">3</text>
<text x="213.4" y="175">TN</text>
<text x="214" y="177.5">T</text>
<text x="129.3" y="180.4" transform="rotate(-90 129.3 180.4)">1</text>
<text x="132" y="182.6">2</text>
<text x="158" y="182.6">2</text>
<text x="170.7" y="180.1">1</text>
<text x="201.9" y="185.2">1</text>
<text x="213.2" y="180.1">RN</text>
<text x="213.9" y="182.6">R</text>
<text x="213.9" y="185.2">S</text>
<text x="129.3" y="186.8" transform="rotate(-90 129.3 186.8)">3</text>
<text x="201.9" y="187.7">2</text>
<text x="140.3" y="203.9">1</text>
<text x="147.9" y="203.9">2</text>
</g>
<text font-size="1.8" fill="#009600" x="59.1" y="95.6">620p</text>
<text font-size="1.4" fill="#006464" x="55.1" y="101.1">680p</text>
</svg>
